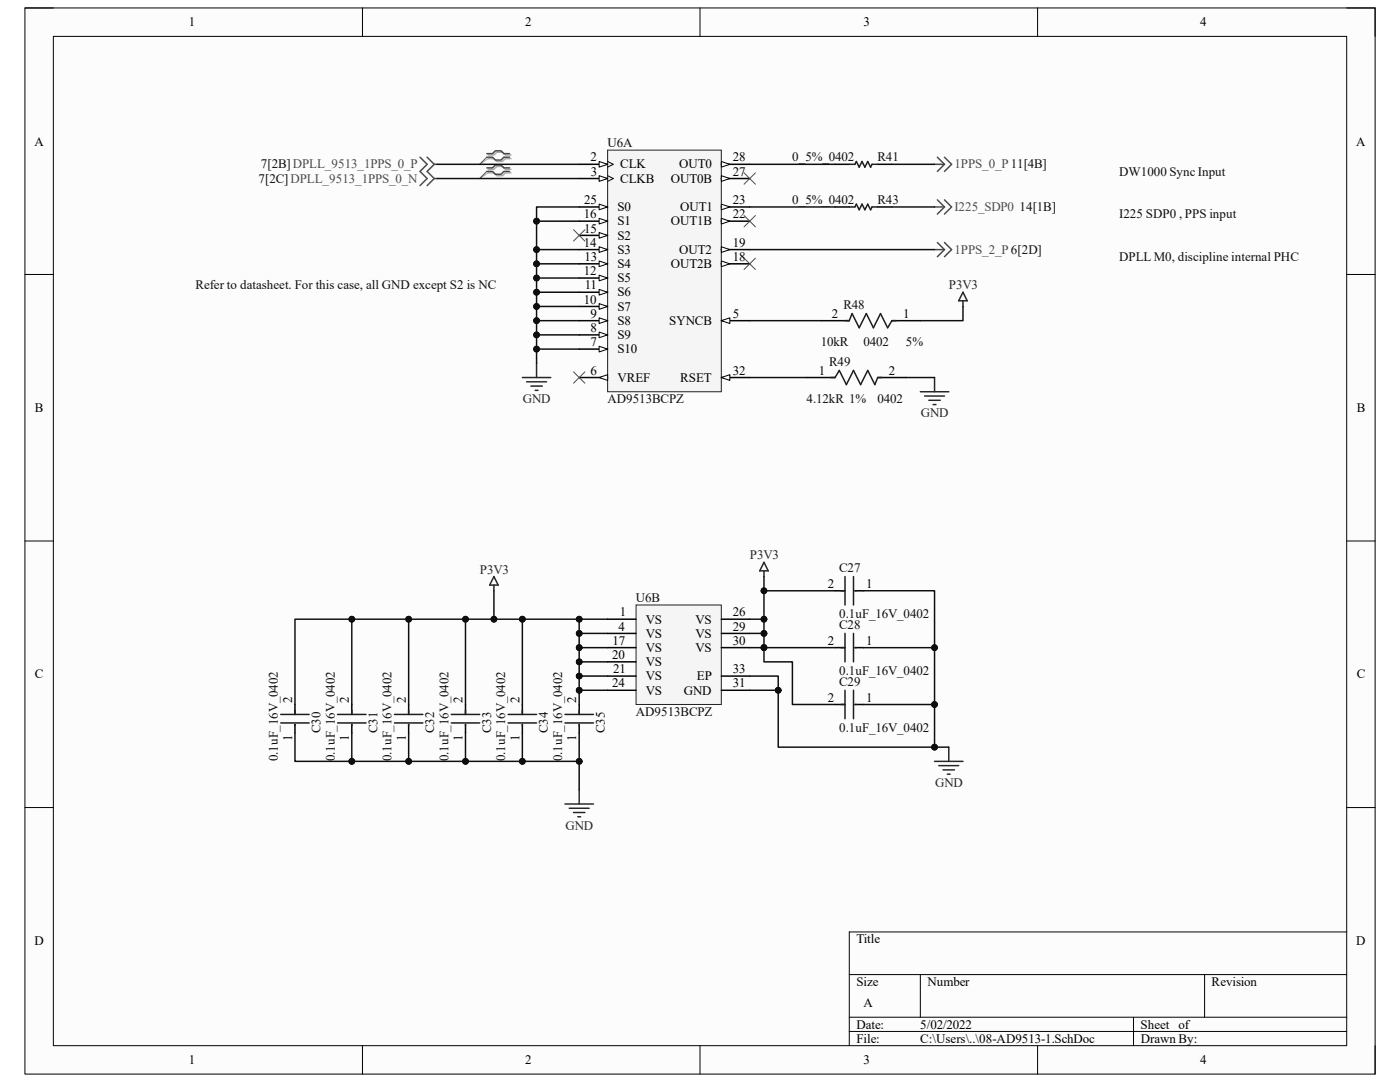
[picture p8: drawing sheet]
<svg xmlns="http://www.w3.org/2000/svg" width="279mm" height="216mm" viewBox="0 0 279 216" stroke-linecap="round" stroke-linejoin="round" font-family="sans-serif">
<path d="M5 1.6h269.4v212.7h-269.4z" fill-rule="evenodd" fill="#fcfcfc"/>
<path d="M5 1.6h269.4v212.7h-269.4z" fill="none" stroke="#000" stroke-width=".2"/>
<path d="M10.6 7.3h258.2v201.4h-258.2z" fill-rule="evenodd" fill="#fcfcfc"/>
<g fill="none" stroke="#000" stroke-width=".2">
<path d="M5 1.6h5.6M10.6 7.3h258.2v201.4h-258.2zM72.3 1.6v5.7M139.7 1.6v5.7M207.1 1.6v5.7M268.8 1.6h5.6v5.7M5 54.8h5.6M268.8 54.8h5.6M5 107.9h5.6M268.8 107.9h5.6M5 161.1h5.6M268.8 161.1h5.6"/>
<path d="M169.5 194.5h99.3M183.7 194.5v8.5M240.4 194.5v8.5M268.8 186h-99.3v22.7M72.3 208.7v5.6M139.7 208.7v5.6M169.5 203h99.3M169.5 205.8h99.3M207.1 208.7v5.6M226.2 203v5.7M274.4 208.7v5.6"/>
</g>
<path d="M121.3 30h22.7v48.2h-22.7z" fill-rule="evenodd" fill="#f5f5f5"/>
<path d="M121.3 30h22.7v48.2h-22.7z" fill="none" stroke="#262626" stroke-width=".2"/>
<path d="M115.6 32.8h5.7" fill="none" stroke="#000" stroke-width=".3"/>
<path d="M119.6 32.2l1.7 .6-1.7 .6z" fill="#fbfbfb"/>
<path d="M119.6 32.2l1.7 .6-1.7 .6zM121.3 32.2l1.1 .6-1.1 .6" fill="none" stroke="#000" stroke-width=".2"/>
<path d="M115.6 35.6h5.7" fill="none" stroke="#000" stroke-width=".3"/>
<path d="M119.6 35.1l1.7 .5-1.7 .6z" fill="#fbfbfb"/>
<path d="M119.6 35.1l1.7 .5-1.7 .6zM121.3 35.1l1.1 .5-1.1 .6" fill="none" stroke="#000" stroke-width=".2"/>
<path d="M144 64h5.6" fill="none" stroke="#000" stroke-width=".3"/>
<path d="M144 64l1.7-.6v1.2z" fill="#fbfbfb"/>
<path d="M144 64l1.7-.6v1.2z" fill="none" stroke="#000" stroke-width=".2"/>
<path d="M115.6 69.7h5.7" fill="none" stroke="#000" stroke-width=".3"/>
<path d="M119.6 69.1l1.7 .6-1.7 .5z" fill="#fbfbfb"/>
<path d="M119.6 69.1l1.7 .6-1.7 .5z" fill="none" stroke="#000" stroke-width=".2"/>
<path d="M115.6 66.8h5.7" fill="none" stroke="#000" stroke-width=".3"/>
<path d="M119.6 66.3l1.7 .5-1.7 .6z" fill="#fbfbfb"/>
<path d="M119.6 66.3l1.7 .5-1.7 .6z" fill="none" stroke="#000" stroke-width=".2"/>
<path d="M115.6 64h5.7" fill="none" stroke="#000" stroke-width=".3"/>
<path d="M119.6 63.4l1.7 .6-1.7 .6z" fill="#fbfbfb"/>
<path d="M119.6 63.4l1.7 .6-1.7 .6z" fill="none" stroke="#000" stroke-width=".2"/>
<path d="M115.6 61.2h5.7" fill="none" stroke="#000" stroke-width=".3"/>
<path d="M119.6 60.6l1.7 .6-1.7 .5z" fill="#fbfbfb"/>
<path d="M119.6 60.6l1.7 .6-1.7 .5z" fill="none" stroke="#000" stroke-width=".2"/>
<path d="M115.6 58.3h5.7" fill="none" stroke="#000" stroke-width=".3"/>
<path d="M119.6 57.7l1.7 .6-1.7 .6z" fill="#fbfbfb"/>
<path d="M119.6 57.7l1.7 .6-1.7 .6z" fill="none" stroke="#000" stroke-width=".2"/>
<path d="M115.6 55.5h5.7" fill="none" stroke="#000" stroke-width=".3"/>
<path d="M119.6 54.9l1.7 .6-1.7 .5z" fill="#fbfbfb"/>
<path d="M119.6 54.9l1.7 .6-1.7 .5z" fill="none" stroke="#000" stroke-width=".2"/>
<path d="M115.6 52.6h5.7" fill="none" stroke="#000" stroke-width=".3"/>
<path d="M119.6 52.1l1.7 .5-1.7 .6z" fill="#fbfbfb"/>
<path d="M119.6 52.1l1.7 .5-1.7 .6z" fill="none" stroke="#000" stroke-width=".2"/>
<path d="M115.6 49.8h5.7" fill="none" stroke="#000" stroke-width=".3"/>
<path d="M119.6 49.2l1.7 .6-1.7 .6z" fill="#fbfbfb"/>
<path d="M119.6 49.2l1.7 .6-1.7 .6z" fill="none" stroke="#000" stroke-width=".2"/>
<path d="M115.6 47h5.7" fill="none" stroke="#000" stroke-width=".3"/>
<path d="M119.6 46.4l1.7 .6-1.7 .5z" fill="#fbfbfb"/>
<path d="M119.6 46.4l1.7 .6-1.7 .5z" fill="none" stroke="#000" stroke-width=".2"/>
<path d="M115.6 44.1h5.7" fill="none" stroke="#000" stroke-width=".3"/>
<path d="M119.6 43.6l1.7 .5-1.7 .6z" fill="#fbfbfb"/>
<path d="M119.6 43.6l1.7 .5-1.7 .6z" fill="none" stroke="#000" stroke-width=".2"/>
<path d="M144 52.6h5.6" fill="none" stroke="#000" stroke-width=".3"/>
<path d="M144 52.1l1.7 .5-1.7 .6z" fill="#fbfbfb"/>
<path d="M144 52.1l1.7 .5-1.7 .6z" fill="none" stroke="#000" stroke-width=".2"/>
<path d="M144 49.8h5.6" fill="none" stroke="#000" stroke-width=".3"/>
<path d="M144 49.2l1.7 .6-1.7 .6z" fill="#fbfbfb"/>
<path d="M144 49.2l1.7 .6-1.7 .6z" fill="none" stroke="#000" stroke-width=".2"/>
<path d="M144 44.1h5.6" fill="none" stroke="#000" stroke-width=".3"/>
<path d="M144 43.6l1.7 .5-1.7 .6z" fill="#fbfbfb"/>
<path d="M144 43.6l1.7 .5-1.7 .6z" fill="none" stroke="#000" stroke-width=".2"/>
<path d="M144 41.3h5.6" fill="none" stroke="#000" stroke-width=".3"/>
<path d="M144 40.7l1.7 .6-1.7 .6z" fill="#fbfbfb"/>
<path d="M144 40.7l1.7 .6-1.7 .6z" fill="none" stroke="#000" stroke-width=".2"/>
<path d="M115.6 41.3h5.7" fill="none" stroke="#000" stroke-width=".3"/>
<path d="M119.6 40.7l1.7 .6-1.7 .6z" fill="#fbfbfb"/>
<path d="M119.6 40.7l1.7 .6-1.7 .6z" fill="none" stroke="#000" stroke-width=".2"/>
<path d="M144 35.6h5.6" fill="none" stroke="#000" stroke-width=".3"/>
<path d="M144 35.1l1.7 .5-1.7 .6z" fill="#fbfbfb"/>
<path d="M144 35.1l1.7 .5-1.7 .6z" fill="none" stroke="#000" stroke-width=".2"/>
<path d="M144 32.8h5.6" fill="none" stroke="#000" stroke-width=".3"/>
<path d="M144 32.2l1.7 .6-1.7 .6z" fill="#fbfbfb"/>
<path d="M144 32.2l1.7 .6-1.7 .6z" fill="none" stroke="#000" stroke-width=".2"/>
<path d="M144 75.3h5.6" fill="none" stroke="#000" stroke-width=".3"/>
<path d="M144 75.3l1.7-.5v1.1z" fill="#fbfbfb"/>
<path d="M144 75.3l1.7-.5v1.1z" fill="none" stroke="#000" stroke-width=".2"/>
<path d="M115.6 75.3h5.7" fill="none" stroke="#000" stroke-width=".3"/>
<path d="M119.6 75.3l1.7-.5v1.1z" fill="#fbfbfb"/>
<path d="M119.6 75.3l1.7-.5v1.1z" fill="none" stroke="#000" stroke-width=".2"/>
<path d="M126.9 120.7h17.1v19.9h-17.1z" fill-rule="evenodd" fill="#f5f5f5"/>
<path d="M126.9 120.7h17.1v19.9h-17.1z" fill="none" stroke="#262626" stroke-width=".2"/>
<g fill="none" stroke="#000" stroke-width=".3">
<path d="M166.7 32.8h2.8M175.2 32.8h2.8M166.7 41.3h2.8M175.2 41.3h2.8M161 75.3h5.7M163.8 64h5.7M175.2 75.3h5.6M178 64h5.7M166.7 117.9h1.9M170.6 117.9h1.7M121.3 123.6h5.6M121.3 126.4h5.6"/>
<path d="M121.3 129.2h5.6M121.3 132.1h5.6M121.3 134.9h5.6M121.3 137.7h5.6M144 123.6h5.6M144 126.4h5.6M144 129.2h5.6M144 134.9h5.6M144 137.7h5.6M166.7 129.2h1.9M170.6 129.2h1.7M58.9 140.6v2"/>
<path d="M58.9 144.5v1.7M70.2 140.6v2M70.2 144.5v1.7M81.6 140.6v2M81.6 144.5v1.7M92.9 140.6v2M92.9 144.5v1.7M104.2 140.6v2M104.2 144.5v1.7M115.6 140.6v2M115.6 144.5v1.7M166.7 140.6h1.9"/>
<path d="M170.6 140.6h1.7"/>
</g>
<g fill="none" stroke="#4c4c4c" stroke-width=".3">
<path d="M83.8 31.4l1.4 1.4-1.4 1.4 1.4 1.4-1.4 1.4M85.2 31.4l1.5 1.4M86.7 32.8l-1.5 1.4 1.5 1.4M86.7 32.8h.5M86.7 35.6l-1.5 1.4M86.7 35.6h.5M97.2 30.7h1.1l.6-.6h1.1l.6 .6h1.1M97.2 31.4h1.1l.6 .5h1.1l.6-.5h1.1M97.2 33.5h1.1l.6-.6h1.1l.6 .6h1.1M97.2 34.2h1.1l.6 .6h1.1l.6-.6h1.1M186.5 32.8h2M187.1 31.4l1.4 1.4"/>
<path d="M187.1 39.9l1.4 1.4M188.5 32.8l-1.4 1.4M188.5 31.4l1.4 1.4-1.4 1.4M188.5 39.9l1.4 1.4-1.4 1.4M186.5 41.3h2M186.5 49.8h2M187.1 48.4l1.4 1.4M188.5 41.3l-1.4 1.4M188.5 49.8l-1.4 1.4M188.5 48.4l1.4 1.4-1.4 1.4"/>
</g>
<g fill="none" stroke="#1c1c1c" stroke-width=".3">
<path d="M169.5 32.8h1.1l.3-.6 .6 1.2 .5-1.2 .6 1.2M175.2 32.8h-1.2l-.3 .6-.5-1.2-.6 1.2M169.5 41.3h1.1l.3-.6 .6 1.2 .5-1.2 .6 1.2 .6-1.2 .5 1.2 .3-.6h1.2M165.8 75.3h.9l.8-1.4 1.4 2.9 1.4-2.9 1.5 2.9M168.6 64h.9l.6-1.4 1.4 2.8 1.4-2.8 1.4 2.8 1.4-2.8 1.4 2.8 .9-1.4h.8M176 75.3h-.8l-.6 1.5-1.4-2.9-1.4 2.9M167.8 117.9h.8M168.6 115v5.7M170.3 115v5.7M170.6 117.9h.3M167.8 129.2h.8M168.6 126.4v5.7"/>
<path d="M168.6 137.7v5.7M170.3 126.4v5.7M170.3 137.7v5.7M170.6 129.2h.3M56 142.6h5.7M56 144.3h5.7M58.9 141.7v.9M58.9 144.5v.3M67.4 142.6h5.6M67.4 144.3h5.6M70.2 141.7v.9M70.2 144.5v.3"/>
<path d="M78.7 142.6h5.7M78.7 144.3h5.7M81.6 141.7v.9M81.6 144.5v.3M90.1 142.6h5.6M90.1 144.3h5.6M92.9 141.7v.9M92.9 144.5v.3M101.4 142.6h5.7M101.4 144.3h5.7M104.2 141.7v.9M104.2 144.5v.3"/>
<path d="M112.8 142.6h5.6M112.8 144.3h5.6M115.6 141.7v.9M115.6 144.5v.3M167.8 140.6h.8M170.6 140.6h.3"/>
</g>
<g fill="none" stroke="#262626" stroke-width=".3">
<path d="M192.2 58.3l.8 1.7h-1.7zM104.2 75.3h5.7M105.1 76.2h4M105.9 77h2.3M106.8 77.9h.6M107.1 72.5v2.8M183.7 78.2h5.6M184.5 79h4M185.4 79.9h2.2M186.5 75.3v2.9M192.2 60v1.2M186.2 80.7h.6"/>
<path d="M98.6 115l.8 1.7h-1.7zM98.6 116.7v1.2M152.5 112.2l.8 1.7h-1.7zM152.5 113.9v1.1M115.6 157.6v2.8M186.5 151.9h5.7M187.4 152.8h3.9M188.2 153.6h2.3M189.1 154.5h.5M189.3 149.1v2.8M112.8 160.4h5.6M113.6 161.3h4"/>
<path d="M114.5 162.1h2.2M115.3 163h.6"/>
</g>
<path d="M97.2 31.4l-1.5 1.4M97.2 34.2l-1.5 1.4M148.5 34.5l2.3 2.3M150.8 34.5l-2.3 2.3M114.5 45.8l2.2 2.3M116.7 45.8l-2.2 2.3M148.5 43l2.3 2.3M148.5 51.5l2.3 2.3M150.8 43l-2.3 2.3M150.8 51.5l-2.3 2.3M114.5 74.2l2.2 2.3M116.7 74.2l-2.2 2.3" fill="none" stroke="#4c4c4c" stroke-width=".2"/>
<path d="M97.4 30.9h1.2l.5-.5h1.2l.5 .5h1.2M97.4 31.7h1.2l.5 .5h1.2l.5-.5h1.2M97.4 33.8h1.2l.5-.6h1.2l.5 .6h1.2M97.4 34.5h1.2l.5 .6h1.2l.5-.6h1.2" fill="none" stroke="#aeaeae" stroke-width=".3"/>
<path d="M97.4 31.7l-1.7 1.1M97.4 34.5l-1.7 1.1" fill="none" stroke="#aeaeae" stroke-width=".2"/>
<path d="M107.1 44.1h8.5" fill="none" stroke="#0e0e0e" stroke-width=".3"/>
<circle cx="107.1" cy="44.1" r=".57" fill="#0e0e0e"/>
<circle cx="107.1" cy="44.1" r=".57" fill="none" stroke="#0e0e0e" stroke-width=".2"/>
<path d="M107.1 49.8h8.5" fill="none" stroke="#0e0e0e" stroke-width=".3"/>
<circle cx="107.1" cy="49.8" r=".57" fill="#0e0e0e"/>
<circle cx="107.1" cy="49.8" r=".57" fill="none" stroke="#0e0e0e" stroke-width=".2"/>
<path d="M107.1 52.6h8.5" fill="none" stroke="#0e0e0e" stroke-width=".3"/>
<circle cx="107.1" cy="52.6" r=".57" fill="#0e0e0e"/>
<circle cx="107.1" cy="52.6" r=".57" fill="none" stroke="#0e0e0e" stroke-width=".2"/>
<path d="M107.1 55.5h8.5" fill="none" stroke="#0e0e0e" stroke-width=".3"/>
<circle cx="107.1" cy="55.5" r=".57" fill="#0e0e0e"/>
<circle cx="107.1" cy="55.5" r=".57" fill="none" stroke="#0e0e0e" stroke-width=".2"/>
<path d="M107.1 58.3h8.5" fill="none" stroke="#0e0e0e" stroke-width=".3"/>
<circle cx="107.1" cy="58.3" r=".57" fill="#0e0e0e"/>
<circle cx="107.1" cy="58.3" r=".57" fill="none" stroke="#0e0e0e" stroke-width=".2"/>
<path d="M107.1 61.2h8.5" fill="none" stroke="#0e0e0e" stroke-width=".3"/>
<circle cx="107.1" cy="61.1" r=".57" fill="#0e0e0e"/>
<circle cx="107.1" cy="61.1" r=".57" fill="none" stroke="#0e0e0e" stroke-width=".2"/>
<path d="M107.1 64h8.5" fill="none" stroke="#0e0e0e" stroke-width=".3"/>
<circle cx="107.1" cy="64" r=".57" fill="#0e0e0e"/>
<circle cx="107.1" cy="64" r=".57" fill="none" stroke="#0e0e0e" stroke-width=".2"/>
<path d="M107.1 66.8h8.5" fill="none" stroke="#0e0e0e" stroke-width=".3"/>
<circle cx="107.1" cy="66.8" r=".57" fill="#0e0e0e"/>
<circle cx="107.1" cy="66.8" r=".57" fill="none" stroke="#0e0e0e" stroke-width=".2"/>
<path d="M87.2 32.8h28.4M87.2 35.6h28.4M149.6 64h14.2M149.6 75.3h11.4M180.8 75.3h5.7M192.2 61.2v2.8h-8.5M104.2 123.6v17" fill="none" stroke="#0e0e0e" stroke-width=".3"/>
<circle cx="104.2" cy="123.6" r=".57" fill="#0e0e0e"/>
<circle cx="104.2" cy="123.6" r=".57" fill="none" stroke="#0e0e0e" stroke-width=".2"/>
<path d="M92.9 123.6v17" fill="none" stroke="#0e0e0e" stroke-width=".3"/>
<circle cx="92.9" cy="123.6" r=".57" fill="#0e0e0e"/>
<circle cx="92.9" cy="123.6" r=".57" fill="none" stroke="#0e0e0e" stroke-width=".2"/>
<path d="M81.6 123.6v17" fill="none" stroke="#0e0e0e" stroke-width=".3"/>
<circle cx="81.6" cy="123.6" r=".57" fill="#0e0e0e"/>
<circle cx="81.6" cy="123.6" r=".57" fill="none" stroke="#0e0e0e" stroke-width=".2"/>
<path d="M70.2 123.6v17" fill="none" stroke="#0e0e0e" stroke-width=".3"/>
<circle cx="70.2" cy="123.6" r=".57" fill="#0e0e0e"/>
<circle cx="70.2" cy="123.6" r=".57" fill="none" stroke="#0e0e0e" stroke-width=".2"/>
<path d="M115.6 126.4h5.7" fill="none" stroke="#0e0e0e" stroke-width=".3"/>
<circle cx="115.6" cy="126.4" r=".57" fill="#0e0e0e"/>
<circle cx="115.6" cy="126.4" r=".57" fill="none" stroke="#0e0e0e" stroke-width=".2"/>
<path d="M115.6 129.2h5.7" fill="none" stroke="#0e0e0e" stroke-width=".3"/>
<circle cx="115.6" cy="129.2" r=".57" fill="#0e0e0e"/>
<circle cx="115.6" cy="129.2" r=".57" fill="none" stroke="#0e0e0e" stroke-width=".2"/>
<path d="M115.6 132.1h5.7" fill="none" stroke="#0e0e0e" stroke-width=".3"/>
<circle cx="115.6" cy="132.1" r=".57" fill="#0e0e0e"/>
<circle cx="115.6" cy="132.1" r=".57" fill="none" stroke="#0e0e0e" stroke-width=".2"/>
<path d="M115.6 134.9h5.7" fill="none" stroke="#0e0e0e" stroke-width=".3"/>
<circle cx="115.6" cy="134.9" r=".57" fill="#0e0e0e"/>
<circle cx="115.6" cy="134.9" r=".57" fill="none" stroke="#0e0e0e" stroke-width=".2"/>
<path d="M115.6 137.7h5.7" fill="none" stroke="#0e0e0e" stroke-width=".3"/>
<circle cx="115.6" cy="137.7" r=".57" fill="#0e0e0e"/>
<circle cx="115.6" cy="137.7" r=".57" fill="none" stroke="#0e0e0e" stroke-width=".2"/>
<path d="M104.2 146.2v5.7" fill="none" stroke="#0e0e0e" stroke-width=".3"/>
<circle cx="104.2" cy="151.9" r=".57" fill="#0e0e0e"/>
<circle cx="104.2" cy="151.9" r=".57" fill="none" stroke="#0e0e0e" stroke-width=".2"/>
<path d="M92.9 146.2v5.7" fill="none" stroke="#0e0e0e" stroke-width=".3"/>
<circle cx="92.9" cy="151.9" r=".57" fill="#0e0e0e"/>
<circle cx="92.9" cy="151.9" r=".57" fill="none" stroke="#0e0e0e" stroke-width=".2"/>
<path d="M81.6 146.2v5.7" fill="none" stroke="#0e0e0e" stroke-width=".3"/>
<circle cx="81.6" cy="151.9" r=".57" fill="#0e0e0e"/>
<circle cx="81.6" cy="151.9" r=".57" fill="none" stroke="#0e0e0e" stroke-width=".2"/>
<path d="M70.2 146.2v5.7" fill="none" stroke="#0e0e0e" stroke-width=".3"/>
<circle cx="70.2" cy="151.9" r=".57" fill="#0e0e0e"/>
<circle cx="70.2" cy="151.9" r=".57" fill="none" stroke="#0e0e0e" stroke-width=".2"/>
<path d="M149.6 137.7h5.7" fill="none" stroke="#0e0e0e" stroke-width=".3"/>
<circle cx="155.3" cy="137.7" r=".57" fill="#0e0e0e"/>
<circle cx="155.3" cy="137.7" r=".57" fill="none" stroke="#0e0e0e" stroke-width=".2"/>
<path d="M166.7 117.9h-14.2v5.7h-2.9" fill="none" stroke="#0e0e0e" stroke-width=".3"/>
<circle cx="152.5" cy="123.6" r=".57" fill="#0e0e0e"/>
<circle cx="152.5" cy="123.6" r=".57" fill="none" stroke="#0e0e0e" stroke-width=".2"/>
<circle cx="152.5" cy="117.9" r=".57" fill="#0e0e0e"/>
<circle cx="152.5" cy="117.9" r=".57" fill="none" stroke="#0e0e0e" stroke-width=".2"/>
<path d="M149.6 126.4h2.9" fill="none" stroke="#0e0e0e" stroke-width=".3"/>
<circle cx="152.5" cy="126.4" r=".57" fill="#0e0e0e"/>
<circle cx="152.5" cy="126.4" r=".57" fill="none" stroke="#0e0e0e" stroke-width=".2"/>
<path d="M149.6 129.2h2.9" fill="none" stroke="#0e0e0e" stroke-width=".3"/>
<circle cx="152.5" cy="129.2" r=".57" fill="#0e0e0e"/>
<circle cx="152.5" cy="129.2" r=".57" fill="none" stroke="#0e0e0e" stroke-width=".2"/>
<path d="M152.5 129.2v2.9h5.6v8.5h8.6" fill="none" stroke="#0e0e0e" stroke-width=".3"/>
<circle cx="152.5" cy="129.2" r=".57" fill="#0e0e0e"/>
<circle cx="152.5" cy="129.2" r=".57" fill="none" stroke="#0e0e0e" stroke-width=".2"/>
<path d="M98.6 117.9v5.7" fill="none" stroke="#0e0e0e" stroke-width=".3"/>
<circle cx="98.6" cy="123.6" r=".57" fill="#0e0e0e"/>
<circle cx="98.6" cy="123.6" r=".57" fill="none" stroke="#0e0e0e" stroke-width=".2"/>
<path d="M152.5 115v2.9" fill="none" stroke="#0e0e0e" stroke-width=".3"/>
<circle cx="152.5" cy="117.9" r=".57" fill="#0e0e0e"/>
<circle cx="152.5" cy="117.9" r=".57" fill="none" stroke="#0e0e0e" stroke-width=".2"/>
<path d="M172.3 140.6h14.2" fill="none" stroke="#0e0e0e" stroke-width=".3"/>
<circle cx="186.5" cy="140.6" r=".57" fill="#0e0e0e"/>
<circle cx="186.5" cy="140.6" r=".57" fill="none" stroke="#0e0e0e" stroke-width=".2"/>
<path d="M172.3 129.2h14.2" fill="none" stroke="#0e0e0e" stroke-width=".3"/>
<circle cx="186.5" cy="129.2" r=".57" fill="#0e0e0e"/>
<circle cx="186.5" cy="129.2" r=".57" fill="none" stroke="#0e0e0e" stroke-width=".2"/>
<path d="M149.6 32.8h17.1M178 32.8h8.5M149.6 41.3h17.1M178 41.3h8.5M58.9 146.2v5.7h56.7" fill="none" stroke="#0e0e0e" stroke-width=".3"/>
<circle cx="70.2" cy="151.9" r=".57" fill="#0e0e0e"/>
<circle cx="70.2" cy="151.9" r=".57" fill="none" stroke="#0e0e0e" stroke-width=".2"/>
<circle cx="81.6" cy="151.9" r=".57" fill="#0e0e0e"/>
<circle cx="81.6" cy="151.9" r=".57" fill="none" stroke="#0e0e0e" stroke-width=".2"/>
<circle cx="92.9" cy="151.9" r=".57" fill="#0e0e0e"/>
<circle cx="92.9" cy="151.9" r=".57" fill="none" stroke="#0e0e0e" stroke-width=".2"/>
<circle cx="104.2" cy="151.9" r=".57" fill="#0e0e0e"/>
<circle cx="104.2" cy="151.9" r=".57" fill="none" stroke="#0e0e0e" stroke-width=".2"/>
<circle cx="115.6" cy="151.9" r=".57" fill="#0e0e0e"/>
<circle cx="115.6" cy="151.9" r=".57" fill="none" stroke="#0e0e0e" stroke-width=".2"/>
<path d="M121.3 123.6h-62.4v17" fill="none" stroke="#0e0e0e" stroke-width=".3"/>
<circle cx="70.2" cy="123.6" r=".57" fill="#0e0e0e"/>
<circle cx="70.2" cy="123.6" r=".57" fill="none" stroke="#0e0e0e" stroke-width=".2"/>
<circle cx="81.6" cy="123.6" r=".57" fill="#0e0e0e"/>
<circle cx="81.6" cy="123.6" r=".57" fill="none" stroke="#0e0e0e" stroke-width=".2"/>
<circle cx="92.9" cy="123.6" r=".57" fill="#0e0e0e"/>
<circle cx="92.9" cy="123.6" r=".57" fill="none" stroke="#0e0e0e" stroke-width=".2"/>
<circle cx="98.6" cy="123.6" r=".57" fill="#0e0e0e"/>
<circle cx="98.6" cy="123.6" r=".57" fill="none" stroke="#0e0e0e" stroke-width=".2"/>
<circle cx="104.2" cy="123.6" r=".57" fill="#0e0e0e"/>
<circle cx="104.2" cy="123.6" r=".57" fill="none" stroke="#0e0e0e" stroke-width=".2"/>
<circle cx="115.6" cy="123.6" r=".57" fill="#0e0e0e"/>
<circle cx="115.6" cy="123.6" r=".57" fill="none" stroke="#0e0e0e" stroke-width=".2"/>
<path d="M149.6 134.9h5.7v14.2h34" fill="none" stroke="#0e0e0e" stroke-width=".3"/>
<circle cx="155.3" cy="137.7" r=".57" fill="#0e0e0e"/>
<circle cx="155.3" cy="137.7" r=".57" fill="none" stroke="#0e0e0e" stroke-width=".2"/>
<circle cx="186.5" cy="149.1" r=".57" fill="#0e0e0e"/>
<circle cx="186.5" cy="149.1" r=".57" fill="none" stroke="#0e0e0e" stroke-width=".2"/>
<path d="M152.5 123.6v5.6h14.2" fill="none" stroke="#0e0e0e" stroke-width=".3"/>
<circle cx="152.5" cy="123.6" r=".57" fill="#0e0e0e"/>
<circle cx="152.5" cy="123.6" r=".57" fill="none" stroke="#0e0e0e" stroke-width=".2"/>
<circle cx="152.5" cy="126.4" r=".57" fill="#0e0e0e"/>
<circle cx="152.5" cy="126.4" r=".57" fill="none" stroke="#0e0e0e" stroke-width=".2"/>
<circle cx="152.5" cy="129.2" r=".57" fill="#0e0e0e"/>
<circle cx="152.5" cy="129.2" r=".57" fill="none" stroke="#0e0e0e" stroke-width=".2"/>
<path d="M172.3 117.9h14.2v31.2" fill="none" stroke="#0e0e0e" stroke-width=".3"/>
<circle cx="186.5" cy="129.2" r=".57" fill="#0e0e0e"/>
<circle cx="186.5" cy="129.2" r=".57" fill="none" stroke="#0e0e0e" stroke-width=".2"/>
<circle cx="186.5" cy="140.6" r=".57" fill="#0e0e0e"/>
<circle cx="186.5" cy="140.6" r=".57" fill="none" stroke="#0e0e0e" stroke-width=".2"/>
<circle cx="186.5" cy="149.1" r=".57" fill="#0e0e0e"/>
<circle cx="186.5" cy="149.1" r=".57" fill="none" stroke="#0e0e0e" stroke-width=".2"/>
<path d="M115.6 146.2v11.4" fill="none" stroke="#0e0e0e" stroke-width=".3"/>
<circle cx="115.6" cy="151.9" r=".57" fill="#0e0e0e"/>
<circle cx="115.6" cy="151.9" r=".57" fill="none" stroke="#0e0e0e" stroke-width=".2"/>
<path d="M115.6 123.6v17" fill="none" stroke="#0e0e0e" stroke-width=".3"/>
<circle cx="115.6" cy="137.7" r=".57" fill="#0e0e0e"/>
<circle cx="115.6" cy="137.7" r=".57" fill="none" stroke="#0e0e0e" stroke-width=".2"/>
<circle cx="115.6" cy="134.9" r=".57" fill="#0e0e0e"/>
<circle cx="115.6" cy="134.9" r=".57" fill="none" stroke="#0e0e0e" stroke-width=".2"/>
<circle cx="115.6" cy="132.1" r=".57" fill="#0e0e0e"/>
<circle cx="115.6" cy="132.1" r=".57" fill="none" stroke="#0e0e0e" stroke-width=".2"/>
<circle cx="115.6" cy="129.2" r=".57" fill="#0e0e0e"/>
<circle cx="115.6" cy="129.2" r=".57" fill="none" stroke="#0e0e0e" stroke-width=".2"/>
<circle cx="115.6" cy="126.4" r=".57" fill="#0e0e0e"/>
<circle cx="115.6" cy="126.4" r=".57" fill="none" stroke="#0e0e0e" stroke-width=".2"/>
<circle cx="115.6" cy="123.6" r=".57" fill="#0e0e0e"/>
<circle cx="115.6" cy="123.6" r=".57" fill="none" stroke="#0e0e0e" stroke-width=".2"/>
<path d="M115.6 41.3h-8.5v31.2M149.6 49.8h36.9" fill="none" stroke="#0e0e0e" stroke-width=".3"/>
<circle cx="107.1" cy="44.1" r=".57" fill="#0e0e0e"/>
<circle cx="107.1" cy="44.1" r=".57" fill="none" stroke="#0e0e0e" stroke-width=".2"/>
<circle cx="107.1" cy="49.8" r=".57" fill="#0e0e0e"/>
<circle cx="107.1" cy="49.8" r=".57" fill="none" stroke="#0e0e0e" stroke-width=".2"/>
<circle cx="107.1" cy="52.6" r=".57" fill="#0e0e0e"/>
<circle cx="107.1" cy="52.6" r=".57" fill="none" stroke="#0e0e0e" stroke-width=".2"/>
<circle cx="107.1" cy="55.5" r=".57" fill="#0e0e0e"/>
<circle cx="107.1" cy="55.5" r=".57" fill="none" stroke="#0e0e0e" stroke-width=".2"/>
<circle cx="107.1" cy="58.3" r=".57" fill="#0e0e0e"/>
<circle cx="107.1" cy="58.3" r=".57" fill="none" stroke="#0e0e0e" stroke-width=".2"/>
<circle cx="107.1" cy="61.1" r=".57" fill="#0e0e0e"/>
<circle cx="107.1" cy="61.1" r=".57" fill="none" stroke="#0e0e0e" stroke-width=".2"/>
<circle cx="107.1" cy="64" r=".57" fill="#0e0e0e"/>
<circle cx="107.1" cy="64" r=".57" fill="none" stroke="#0e0e0e" stroke-width=".2"/>
<circle cx="107.1" cy="66.8" r=".57" fill="#0e0e0e"/>
<circle cx="107.1" cy="66.8" r=".57" fill="none" stroke="#0e0e0e" stroke-width=".2"/>
<circle cx="107.1" cy="69.7" r=".57" fill="#0e0e0e"/>
<circle cx="107.1" cy="69.7" r=".57" fill="none" stroke="#0e0e0e" stroke-width=".2"/>
<path d="M107.1 69.7h8.5" fill="none" stroke="#0e0e0e" stroke-width=".3"/>
<circle cx="107.1" cy="69.7" r=".57" fill="#0e0e0e"/>
<circle cx="107.1" cy="69.7" r=".57" fill="none" stroke="#0e0e0e" stroke-width=".2"/>
<g font-size="2.6">
<text x="37.7" y="5.2">1</text>
<text x="104.8" y="5.2">2</text>
<text x="172.3" y="5.2">3</text>
<text x="239.5" y="5.2">4</text>
<text x="6.9" y="29">A</text>
<text x="270.7" y="29">A</text>
<text x="117.8" y="32.2">2</text>
<text x="117.9" y="35.1">3</text>
<text x="123.8" y="33.6">CLK</text>
<text x="135.5" y="33.6">OUT0</text>
<text x="146.2" y="35.1">27</text>
<text x="146.2" y="32.2">28</text>
<text x="116.6" y="40.7">25</text>
<text x="123.8" y="36.4">CLKB</text>
<text x="133.9" y="36.4">OUT0B</text>
<text x="146.2" y="40.7">23</text>
<text x="116.5" y="43.6">16</text>
<text x="116.6" y="46.4">15</text>
<text x="123.2" y="47.8">S2</text>
<text x="123.2" y="45">S1</text>
<text x="123.2" y="42.1">S0</text>
<text x="133.9" y="45">OUT1B</text>
<text x="135.7" y="42.1">OUT1</text>
<text x="146.2" y="43.6">22</text>
<text x="116.5" y="49.2">14</text>
<text x="116.6" y="52.1">13</text>
<text x="123.2" y="53.5">S4</text>
<text x="123.2" y="50.6">S3</text>
<text x="133.9" y="53.5">OUT2B</text>
<text x="135.5" y="50.6">OUT2</text>
<text x="146.2" y="52.1">18</text>
<text x="146.2" y="49.2">19</text>
<text x="116.5" y="54.9">12</text>
<text x="116.7" y="57.7">11</text>
<text x="123.2" y="59.1">S6</text>
<text x="123.2" y="56.3">S5</text>
<text x="116.5" y="60.6">10</text>
<text x="117.8" y="63.4">9</text>
<text x="123.2" y="64.8">S8</text>
<text x="123.2" y="62">S7</text>
<text x="133.6" y="64.8">SYNCB</text>
<text x="146.2" y="63.4">5</text>
<text x="166" y="63.4">2</text>
<text x="180.3" y="63.4">1</text>
<text x="117.8" y="69.1">7</text>
<text x="117.9" y="66.3">8</text>
<text x="123.2" y="70.5">S10</text>
<text x="123.2" y="67.6">S9</text>
<text x="117.8" y="74.8">6</text>
<text x="123.2" y="76.2">VREF</text>
<text x="135.8" y="76.2">RSET</text>
<text x="146.2" y="74.8">32</text>
<text x="163.4" y="74.8">1</text>
<text x="177.4" y="74.8">2</text>
<text x="7" y="82.2">B</text>
<text x="270.8" y="82.2">B</text>
<text x="165.2" y="117.3">2</text>
<text x="172.8" y="117.3">1</text>
<text x="123.4" y="125.8">4</text>
<text x="123.7" y="123">1</text>
<text x="128.9" y="124.4">VS</text>
<text x="138.8" y="124.4">VS</text>
<text x="146.2" y="123">26</text>
<text x="146.2" y="125.8">29</text>
<text x="122.2" y="131.5">20</text>
<text x="122.2" y="128.7">17</text>
<text x="128.9" y="127.3">VS</text>
<text x="128.9" y="130.1">VS</text>
<text x="138.8" y="127.3">VS</text>
<text x="138.8" y="130.1">VS</text>
<text x="146.2" y="128.7">30</text>
<text x="165.2" y="128.7">2</text>
<text x="172.8" y="128.7">1</text>
<text x="7" y="135.4">C</text>
<text x="122.2" y="137.2">24</text>
<text x="122.4" y="134.3">21</text>
<text x="128.9" y="132.9">VS</text>
<text x="128.9" y="135.8">VS</text>
<text x="139.1" y="135.8">EP</text>
<text x="146.2" y="137.2">31</text>
<text x="146.2" y="134.3">33</text>
<text x="270.8" y="135.4">C</text>
<text x="58.3" y="140.3" transform="rotate(-90 58.3 140.3)">2</text>
<text x="69.6" y="140.3" transform="rotate(-90 69.6 140.3)">2</text>
<text x="81" y="140.3" transform="rotate(-90 81 140.3)">2</text>
<text x="92.3" y="140.3" transform="rotate(-90 92.3 140.3)">2</text>
<text x="103.7" y="140.3" transform="rotate(-90 103.7 140.3)">2</text>
<text x="115" y="140.3" transform="rotate(-90 115 140.3)">2</text>
<text x="128.9" y="138.6">VS</text>
<text x="136.5" y="138.6">GND</text>
<text x="165.2" y="140">2</text>
<text x="172.8" y="140">1</text>
<text x="58.3" y="147.8" transform="rotate(-90 58.3 147.8)">1</text>
<text x="69.6" y="147.8" transform="rotate(-90 69.6 147.8)">1</text>
<text x="81" y="147.8" transform="rotate(-90 81 147.8)">1</text>
<text x="92.3" y="147.8" transform="rotate(-90 92.3 147.8)">1</text>
<text x="103.7" y="147.8" transform="rotate(-90 103.7 147.8)">1</text>
<text x="115" y="147.8" transform="rotate(-90 115 147.8)">1</text>
<text x="6.9" y="188.6">D</text>
<text x="170.9" y="188.2">Title</text>
<text x="270.7" y="188.6">D</text>
<text x="170.9" y="196.7">Size</text>
<text x="185.1" y="196.7">Number</text>
<text x="241.8" y="196.7">Revision</text>
<text x="172.3" y="201">A</text>
<text x="170.9" y="205.2">Date:</text>
<text x="170.9" y="208.1">File:</text>
<text x="183.6" y="205.2">5/02/2022</text>
<text x="183.7" y="208.1">C:\Users\..\08-AD9513-1.SchDoc</text>
<text x="227.6" y="205.2">Sheet of</text>
<text x="227.7" y="208.1">Drawn By:</text>
<text x="37.7" y="212.3">1</text>
<text x="104.8" y="212.3">2</text>
<text x="172.3" y="212.3">3</text>
<text x="239.5" y="212.3">4</text>
</g>
<g font-size="2.6" fill="#0e0e0e">
<text x="121.2" y="29.4">U6A</text>
<text x="52.1" y="33.6">7[2B]DPLL_9513_1PPS_0_P</text>
<text x="158.1" y="32.2">0_5%_0402</text>
<text x="175.1" y="32.2">R41</text>
<text x="223.4" y="35.1">DW1000 Sync Input</text>
<text x="51.6" y="36.4">7[2C]DPLL_9513_1PPS_0_N</text>
<text x="158.1" y="40.7">0_5%_0402</text>
<text x="175.1" y="40.7">R43</text>
<text x="203.5" y="42.1">14[1B]</text>
<text x="223.4" y="43.6">I225 SDP0 , PPS input</text>
<text x="223.4" y="52.1">DPLL M0, discipline internal PHC</text>
<text x="39" y="57.7">Refer to datasheet. For this case, all GND except S2 is NC</text>
<text x="168.3" y="61.7">R48</text>
<text x="163.8" y="69.1">10kR</text>
<text x="172.3" y="69.1">0402</text>
<text x="180.8" y="69.1">5%</text>
<text x="165.5" y="73.1">R49</text>
<text x="121.2" y="80.4">AD9513BCPZ</text>
<text x="161" y="80.4">4.12kR 1%</text>
<text x="175.1" y="80.4">0402</text>
<text x="167.5" y="114.2">C27</text>
<text x="126.9" y="120.1">U6B</text>
<text x="167.5" y="123.3">0.1uF_16V_0402</text>
<text x="167.5" y="125.5">C28</text>
<text x="167.5" y="134.6">0.1uF_16V_0402</text>
<text x="167.5" y="136.9">C29</text>
<text x="126.9" y="142.8">AD9513BCPZ</text>
<text x="64" y="146.3" transform="rotate(-90 64 146.3)">C30</text>
<text x="75.3" y="146.3" transform="rotate(-90 75.3 146.3)">C31</text>
<text x="86.7" y="146.3" transform="rotate(-90 86.7 146.3)">C32</text>
<text x="98" y="146.3" transform="rotate(-90 98 146.3)">C33</text>
<text x="109.3" y="146.3" transform="rotate(-90 109.3 146.3)">C34</text>
<text x="120.7" y="146.3" transform="rotate(-90 120.7 146.3)">C35</text>
<text x="167.5" y="146">0.1uF_16V_0402</text>
<text x="55.5" y="151.9" transform="rotate(-90 55.5 151.9)">0.1uF_16V_0402</text>
<text x="66.8" y="151.9" transform="rotate(-90 66.8 151.9)">0.1uF_16V_0402</text>
<text x="78.1" y="151.9" transform="rotate(-90 78.1 151.9)">0.1uF_16V_0402</text>
<text x="89.5" y="151.9" transform="rotate(-90 89.5 151.9)">0.1uF_16V_0402</text>
<text x="100.8" y="151.9" transform="rotate(-90 100.8 151.9)">0.1uF_16V_0402</text>
<text x="112.2" y="151.9" transform="rotate(-90 112.2 151.9)">0.1uF_16V_0402</text>
</g>
<g font-size="2.6" fill="#4c4c4c">
<text x="190.5" y="33.6">1PPS_0_P 11[4B]</text>
<text x="190.5" y="42.1">I225_SDP0</text>
<text x="190.5" y="50.6">1PPS_2_P 6[2D]</text>
</g>
<g font-size="2.6" fill="#262626">
<text x="189.4" y="57.7">P3V3</text>
<text x="104.4" y="80.4">GND</text>
<text x="183.8" y="83.3">GND</text>
<text x="149.6" y="111.6">P3V3</text>
<text x="95.8" y="114.5">P3V3</text>
<text x="186.6" y="157">GND</text>
<text x="112.9" y="165.5">GND</text>
</g>
</svg>
